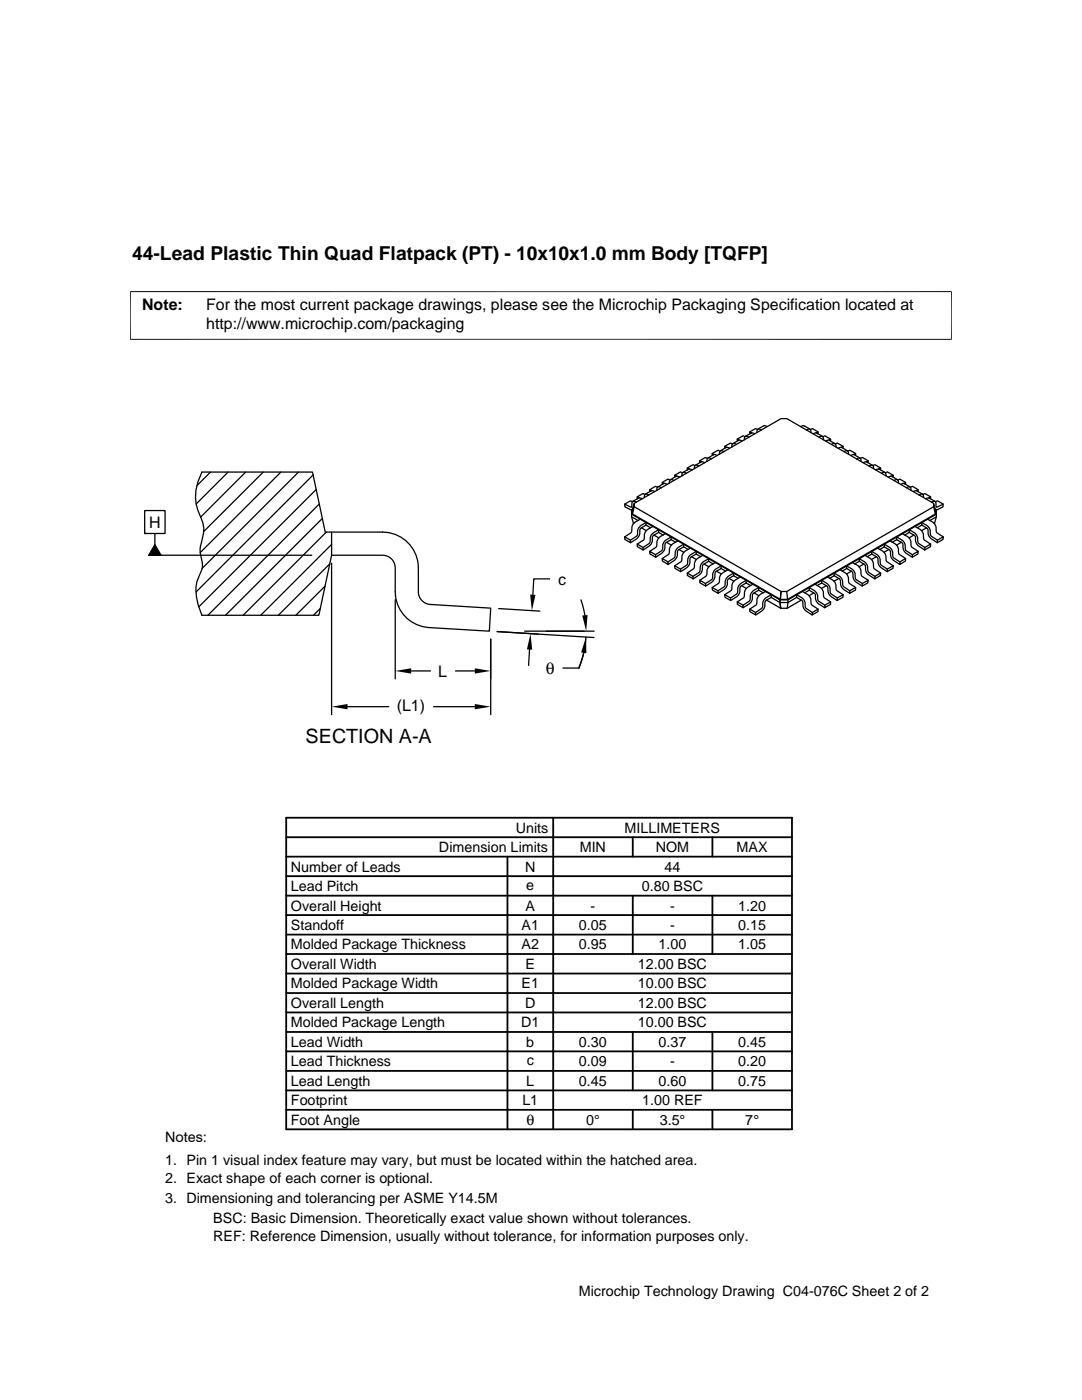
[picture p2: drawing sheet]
<svg xmlns="http://www.w3.org/2000/svg" width="216mm" height="279mm" viewBox="0 0 216 279" stroke-linecap="round" stroke-linejoin="round" font-family="sans-serif">
<g fill="none" stroke="#000" stroke-width=".25">
<path d="M42 94.2l-2.7 2.7M45.5 94.2l-6.4 6.4M49 94.2l-9 9M52.5 94.2l-11.9 11.9M56 94.2l-16.1 16.1M59.6 94.2l-19.3 19.2M62.5 94.8l-23.4 23.4M63.1 97.7l-23.4 23.4M127.5 99.4l-.4-.2 .1 .3M128.1 99.5l-.7-.1-1.1 .7M128.7 98.7l-.4-.2-1.2 .7M129.5 98.8a.52 .52 0 0 0-.9 0v.5"/>
<path d="M130 97.9l-.4-.2 .1 .4M130.6 98.1l-.7-.1-1.1 .6M131.2 97.3l-.4-.3-1.2 .7M132 97.3l-.7-.1-.2 .7M132.5 96.5l-.4-.2 .1 .4M133.1 96.7l-.5-.2-1.3 .7M133.7 95.8l-.4-.2-1.2 .7M134.5 95.9l-.7-.2-.2 .7M135 95l-.4-.2 .1 .4M135.6 95.2l-.7-.1-1.1 .6M136.2 94.4l-.4-.2-1.2 .6M136.9 94.5l-.6-.2-.2 .7"/>
<path d="M137.5 93.6l-.4-.2 .1 .4M138.1 93.8l-.7-.2-1.1 .7M138.7 92.9l-.4-.2-1.2 .7M139.4 93l-.7-.1-.1 .6M140 92.2l-.4-.3 .1 .5M140.6 92.4l-.7-.2-1.2 .7M141.2 91.5l-.4-.2-1.2 .6M141.9 91.6l-.7-.2-.1 .7M142.5 90.7l-.4-.2v.4M143.1 90.9l-.7-.2-1.2 .7M143.7 90l-.4-.1-1.2 .6M144.4 90.1l-.7-.1-.1 .7"/>
<path d="M145 89.3l-.4-.2v.4M145.6 89.5l-.7-.2-1.2 .7M146.2 88.6l-.4-.2-1.2 .7M146.9 88.7l-.4-.2a.54 .54 0 0 0-.5 .7M147.5 87.8l-.4-.2v.4M148.1 88l-.7-.1-1.2 .6M148.7 87.2l-.4-.2-1.2 .6M149.4 87.2a.52 .52 0 0 0-.8 0l-.1 .6M150 86.4l-.4-.2v.4M150.6 86.6l-.7-.2-1.2 .7M151.2 85.7l-.4-.2-1.2 .7M151.9 85.8a.52 .52 0 0 0-.8 0l-.1 .5"/>
<path d="M153.1 85.1l-.7-.1-1.2 .6M159.8 85.1l.7-.1 1.1 .6M160.9 85.8l.5-.2a.53 .53 0 0 1 .4 .7M161.7 85.7l.4-.2 1.1 .7M162.3 86.6l.7-.2 1.1 .7M162.9 86.4l.3-.2v.4M163.4 87.2l.5-.2a.54 .54 0 0 1 .4 .8M164.2 87.2l.4-.2 1.1 .6M164.8 88l.7-.1 1.1 .6M165.4 87.8l.3-.2v.4M165.9 88.7l.5-.2a.54 .54 0 0 1 .4 .7M166.7 88.6l.4-.2 1.1 .7"/>
<path d="M167.3 89.5l.7-.2 1.1 .7M167.9 89.3l.3-.2v.4M168.4 90.1a.51 .51 0 0 1 .6-.1 .51 .51 0 0 1 .3 .4v.3M169.2 90l.4-.1 1.1 .6M169.8 90.9l.6-.2 1.2 .7M170.3 90.7l.4-.2v.4M170.9 91.6a.51 .51 0 0 1 .6-.2 .51 .51 0 0 1 .3 .5v.2M171.7 91.5l.4-.2 1.1 .6M172.3 92.4l.6-.2 1.2 .7M172.8 92.2l.4-.3v.5M173.4 93a.56 .56 0 0 1 .8 0l.1 .5M174.2 92.9l.4-.2 1.1 .7"/>
<path d="M174.8 93.8l.6-.2 1.2 .7M175.3 93.6l.4-.2v.4M175.9 94.5l.7-.2 .2 .7M176.7 94.4l.4-.2 1.1 .6M177.2 95.2l.7-.1 1.2 .6M177.8 95l.4-.2v.4M178.4 95.9l.7-.2 .2 .7M179.2 95.8l.4-.2 1.1 .7M179.7 96.7l.5-.2 1.4 .7M180.3 96.5l.4-.2v.4M180.9 97.3l.7-.1 .2 .7M181.7 97.3l.4-.3 1.1 .7"/>
<path d="M182.2 98.1l.7-.1 1.2 .6M182.8 97.9l.4-.2v.4M183.4 98.8l.5-.2a.53 .53 0 0 1 .4 .7M184.2 98.7l.4-.2 1.1 .7M184.7 99.5l.7-.1 1.2 .7M185.3 99.4l.4-.2v.3M28.9 101.9h4v4.6h-4zM28.9 106.5h.1M29.7 110.8h32.5M30.9 108.7l1.2 2.1h-2.4zM30.9 106.5v2.2M63.7 100.6l-22.2 22.2"/>
<path d="M64.3 103.5l-19.3 19.3M64.9 117l-5.9 5.8M65.1 106.2l-16.6 16.6M65.8 112.5l-10.3 10.3M66.2 112.4v30.2M66.2 106.2v4.6l-2.6 12h-23.3a9.6 9.6 0 0 1-.9-6.9l.4-1a4.5 4.5 0 0 0 .2-4.2v-1.6a9.2 9.2 0 0 0 .5-4.8l-.3-.8a9.5 9.5 0 0 1 .1-9.3h22.1l2.5 12h11.4a7.2 7.2 0 0 1 7.2 7.1v4.8a2.53 2.53 0 0 0 2.4 2.5l12 .8-.3 4.6-12-.8a7.2 7.2 0 0 1-6.7-7.1v-4.8a2.54 2.54 0 0 0-2.6-2.5h-10.1M66.2 108.6l-14.2 14.2M78.9 119.7v15.8M109.7 115.5h-3.2l-.2 3.2M115.9 119.7l.8 3.1M124.7 107.1l1.1 .7v.5l-1.1-.6zM126 103.1l1.3 .8"/>
<path d="M126 102.6v.5l.4 1.4M126.2 100.1l-.4-.2-1.1 .7M126.2 101.6l-.2 .1v.9l29.6 17.1h1.6l29.6-17.1v-.9l-.2-.1M126.6 100.5l-.4 1.2v.9l29.5 17h1.4l29.5-17v-.9l-.3-1.2M126.6 100.5l29.3-17h1.1l29.3 17v.6l-29.3 16.9h-1.1l-.2 1.6 .2-1.6-29.3-16.9zM126.6 101.1l-.4 1.5M127 100.2l-.6-.2a1.25 1.25 0 0 0-.4 1.2l-1.3-.6v.5l1.3 .7M127.1 108.6l1.2 .7v.5l-1.1-.7zM127.8 103.6a2.18 2.18 0 0 0-1.8 2.5l-1.3 1M128 105.3l1 .6M128.9 104.8l.9 .5M128.9 104.8l-1 .6-.2 .5a1.74 1.74 0 0 1-.7 1.6l-1.2 .8"/>
<path d="M128.9 104.8v-.5a2.22 2.22 0 0 0-1.7 2.5l-1.4 1M129.6 110l1.2 .7v.5l-1.1-.7zM130.3 105.1a2.23 2.23 0 0 0-1.8 2.5l-1.4 1M130.5 106.8l1 .6M131.4 106.3l-1 .5-.2 .6a1.56 1.56 0 0 1-.7 1.6l-1.2 .8M131.4 106.3l.9 .5M131.4 106.3v-.6a2.18 2.18 0 0 0-1.7 2.5l-1.4 1.1M132.1 111.5l1.2 .6v.5l-1.1-.6zM132.8 106.5a2.22 2.22 0 0 0-1.8 2.5l-1.4 1M133 108.2l1 .6M133.9 107.7l-1 .6-.2 .5a1.64 1.64 0 0 1-.7 1.6l-1.2 .8M133.9 107.7l.9 .5"/>
<path d="M133.9 107.7v-.5l-1 .6a1.9 1.9 0 0 0-.7 1.9l-1.4 1M134.6 112.9l1.2 .7v.5l-1.1-.7zM135.3 108a2.17 2.17 0 0 0-1.8 2.4l-.2 .3-1.2 .8M135.5 109.7l1 .5M136.4 109.1l-1 .6-.2 .5a1.63 1.63 0 0 1-.7 1.7l-1.2 .7M136.4 109.1l.9 .6M136.4 109.1v-.5a2.24 2.24 0 0 0-1.7 2.5l-1.4 1M137.1 114.4l1.2 .6v.5l-1.1-.6zM137.8 109.4a2.16 2.16 0 0 0-1.8 2.5l-.2 .2-1.2 .8M138 111.1l1 .6M138.9 110.6l-1 .5-.2 .6a1.63 1.63 0 0 1-.7 1.6l-1.2 .8M138.9 110.6l.9 .5"/>
<path d="M138.9 110.6v-.6l-1 .6a1.95 1.95 0 0 0-.7 2l-1.4 1M139.6 115.8l1.2 .7v.5l-1.1-.7zM140.3 110.8a2.2 2.2 0 0 0-1.8 2.5l-1.4 1.1M140.5 112.6l1 .5M141.4 112l-1 .6-.2 .5a1.67 1.67 0 0 1-.7 1.6l-1.2 .8M141.4 112l.9 .5M141.4 112v-.5a2.21 2.21 0 0 0-1.7 2.5l-1.4 1M142.1 117.2l1.2 .7v.5l-1.1-.6zM142.7 112.3a2.18 2.18 0 0 0-1.7 2.5l-1.4 1M143 114l1 .6M143.9 113.5l-1 .5-.2 .5a1.74 1.74 0 0 1-.7 1.7l-1.2 .8M143.9 113.5l.9 .5"/>
<path d="M143.9 113.5v-.6a2.23 2.23 0 0 0-1.7 2.6l-1.4 1M144.6 118.7l1.2 .6v.5l-1.1-.6zM145.2 113.7l-.9 .6a1.9 1.9 0 0 0-.8 1.9l-1.4 1M145.5 115.4l1 .6M146.4 114.9l-1 .6-.3 .5a1.63 1.63 0 0 1-.6 1.6l-1.2 .8M146.4 114.9l.9 .5M146.4 114.9v-.5a2.22 2.22 0 0 0-1.7 2.5l-1.4 1M147.7 115.1l-1 .6a1.95 1.95 0 0 0-.7 2l-1.4 1M148 116.9l.9 .5M148.9 116.4l-1 .5-.3 .6a1.63 1.63 0 0 1-.6 1.6l-1.2 .7M148.9 116.4l.9 .5M148.9 116.4v-.6a2.16 2.16 0 0 0-1.7 2.5l-.2 .3-1.2 .7"/>
<path d="M150.2 116.6l-1 .6a2.01 2.01 0 0 0-.7 1.9l-1.4 1M150.5 118.3l.9 .6M151.4 117.8l-1 .6-.3 .5a1.56 1.56 0 0 1-.6 1.6l-1.2 .8M151.4 117.8l.9 .5M151.4 117.8v-.5a2.16 2.16 0 0 0-1.7 2.4l-.2 .3-1.2 .8M152.7 118a2.21 2.21 0 0 0-1.7 2.6l-1.4 1M153 119.8l2.8 1.6M153.9 119.2l-1 .6-.3 .6a1.58 1.58 0 0 1-.6 1.6l-1.2 .7M153.9 119.2l1.7 1M153.9 119.2v-.5a2.19 2.19 0 0 0-1.8 2.5l-1.3 1M155.6 119.7v.5M157 118l.1 1.6"/>
<path d="M157.2 119.7l-.1 1.7M159 119.2l-1.8 1h-1.6M159 119.2v-.5a2.23 2.23 0 0 1 1.7 2.5l1.4 1M159 119.2l1 .6 .2 .5a1.69 1.69 0 0 0 .7 1.7l1.2 .7M159.9 119.8l-2.8 1.6h-1.3M160.1 118a2.16 2.16 0 0 1 1.8 2.5l.2 .3 1.1 .8M161.5 117.8v-.5a2.23 2.23 0 0 1 1.7 2.5l1.4 1M161.5 117.8l-.9 .5M161.5 117.8l1 .6 .2 .5a1.69 1.69 0 0 0 .7 1.6l1.1 .8M162.4 118.3l-1 .6M162.6 116.6a2.19 2.19 0 0 1 1.8 2.5l1.3 1M164 116.4v-.6a2.19 2.19 0 0 1 1.7 2.5l1.4 1"/>
<path d="M164 116.4l-1 .5M164 116.4l1 .5 .2 .5a1.72 1.72 0 0 0 .7 1.7l1.1 .7M164.9 116.9l-1 .5M165.1 115.1a2.23 2.23 0 0 1 1.8 2.6l1.3 1M166.5 114.9v-.5a2.19 2.19 0 0 1 1.7 2.5l1.4 1M166.5 114.9l-1 .5M166.5 114.9l.9 .6 .3 .5a1.62 1.62 0 0 0 .7 1.6l1.1 .8M167.1 119.3l1.1-.6v.5l-1.2 .6zM167.4 115.4l-1 .6M167.6 113.7a2.23 2.23 0 0 1 1.8 2.5l1.3 1M169 113.5v-.6a2.17 2.17 0 0 1 1.7 2.5l.2 .3 1.2 .8M169 113.5l-1 .5"/>
<path d="M169 113.5l.9 .5 .3 .6a1.66 1.66 0 0 0 .7 1.6l1.1 .8M169.6 117.9l1.1-.7v.6l-1.2 .6zM169.9 114l-1 .6M170.1 112.3a2.2 2.2 0 0 1 1.7 2.5l1.4 1M171.4 112l.1-.5a2.16 2.16 0 0 1 1.7 2.5l.2 .3 1.2 .7M171.4 112l-.9 .5M171.4 112l1 .6 .3 .6a1.56 1.56 0 0 0 .7 1.5l1.1 .8M172.1 116.5l1.1-.7v.5l-1.2 .7zM172.4 112.6l-1 .5M172.6 110.8a2.24 2.24 0 0 1 1.7 2.6l1.4 1M173.9 110.6v-.6a2.23 2.23 0 0 1 1.8 2.6l1.4 1M173.9 110.6l-.9 .5"/>
<path d="M173.9 110.6l1 .5 .3 .6a1.56 1.56 0 0 0 .6 1.6l1.2 .8M174.6 115l1.1-.6v.5l-1.2 .6zM174.9 111.1l-1 .6M175.1 109.4a2.23 2.23 0 0 1 1.7 2.5l1.4 1M176.4 109.1v-.5a2.23 2.23 0 0 1 1.8 2.5l1.4 1M176.4 109.1l-.9 .6M176.4 109.1l1 .6 .3 .6a1.56 1.56 0 0 0 .6 1.6l1.2 .7M177.1 113.6l1.1-.7v.5l-1.2 .7zM177.4 109.7l-1 .5M177.6 108a2.19 2.19 0 0 1 1.7 2.5l1.4 1M178.9 107.7v-.5a2.23 2.23 0 0 1 1.8 2.5l1.4 1M178.9 107.7l-.9 .5"/>
<path d="M178.9 107.7l1 .6 .3 .3a1.92 1.92 0 0 0 .6 1.8l1.2 .8M179.6 112.1l1.1-.6v.5l-1.2 .6zM179.9 108.2l-1 .6M180.1 106.5a2.19 2.19 0 0 1 1.7 2.5l1.4 1M181.4 106.3v-.6a2.23 2.23 0 0 1 1.8 2.6l1.4 1M181.4 106.3l-.9 .5M181.4 106.3l1 .5 .3 .3a1.92 1.92 0 0 0 .6 1.9l1.2 .8M182.1 110.7l1.1-.7v.5l-1.2 .7zM182.4 106.8l-1 .6M182.6 105.1a2.22 2.22 0 0 1 1.7 2.5l1.4 1M183.9 104.8v-.5a2.19 2.19 0 0 1 1.8 2.5l1.3 1M183.9 104.8l-.9 .5"/>
<path d="M183.9 104.8l1 .6 .3 .5a1.66 1.66 0 0 0 .6 1.6l1.2 .8M184.6 109.3l1.1-.7v.5l-1.2 .7zM184.9 105.3l-1 .6M185.1 103.6a2.2 2.2 0 0 1 1.7 2.5l1.4 1M185.9 100.2l.6-.2a1.22 1.22 0 0 1 .3 1.2l1.4-.6v.5l-1.4 .7M186.3 101.1l.3 1.5M186.7 100.1l.3-.2 1.2 .7M186.8 103.1l-1.3 .8M186.8 102.6v.5l-.4 1.4M187 107.8l1.2-.7v.6l-1.2 .6zM63.9 121.4l-1.4 1.4M82 133.9h3.9"/>
<path d="M90.9 133.9h3.8M97.9 127.6v15M99.2 126l19.3 1.2M99.5 121.5l8.2 .5M104.7 126h13.9M105.7 129.6l-.2 3.2M116.5 130.3l-1 3M116.9 127.1a19.1 19.1 0 0 1-1.4 6.2h-3.2M147.1 120.1l1.2 .7v.5l-1.1-.7zM149.6 121.6l1.2 .6v.5l-1.2-.6zM155.6 120.2l.2 1.2M162.1 122.2l1.1-.6v.5l-1.1 .6z"/>
<path d="M164.6 120.8l1.1-.7v.5l-1.2 .7zM69.3 141h8.3M86.5 141h8.2"/>
</g>
<path d="M26 58.1v9.7M189.8 58.1v9.7M189.9 58.2h-163.9M26 67.7h163.9" fill="none" stroke="#000" stroke-width=".2"/>
<path d="M30.9 108.7l1.2 2.1h-2.4zM105.8 118.7h1l-.7 3.2zM78.9 133.9l3.1-.5v1zM94.7 133.4l3.2 .5-3.2 .5zM105.9 126.5l.3 3.2-1.1-.1zM116.9 127.1l.1 3.3-1-.2zM116.2 122.8l1-.1-.2 3.3zM66.2 141l3.1-.5v1.1zM94.7 140.5l3.2 .5-3.2 .6z" fill="#000"/>
<g fill="none" stroke="#000" stroke-width=".36">
<path d="M57.1 178.8h100.9M57.1 174.9h100.9M57.1 171h100.9M57.1 167.1h100.9M57.1 163.2h100.9v62.2h-100.9zM101.3 171v54.4M110.4 163.2v62.2M126.3 167.1v3.9M126.3 178.8v11.6M142.2 167.1v3.9M142.2 178.8v11.6M57.1 182.6h100.9"/>
<path d="M57.1 194.3h100.9M57.1 190.4h100.9M57.1 186.5h100.9M57.1 198.2h100.9M57.1 209.8h100.9M57.1 202.1h100.9M57.1 213.7h100.9M57.1 217.6h100.9M57.1 206h100.9M126.3 206v11.6M142.2 206v11.6M57.1 221.5h100.9"/>
<path d="M126.3 221.5v3.9M142.2 221.5v3.9"/>
</g>
<text font-size="3.9" x="61" y="148.2">SECTION A-A</text>
<text font-size="3.8" x="26.4" y="52">44-Lead Plastic Thin Quad Flatpack (PT) - 10x10x1.0 mm Body [TQFP]</text>
<text font-size="3.4" x="108.9" y="134.5">θ</text>
<g font-size="3.2">
<text x="28.4" y="62">Note:</text>
<text x="41.1" y="62">For the most current package drawings, please see the Microchip Packaging Specification located at</text>
<text x="41.1" y="65.6">http://www.microchip.com/packaging</text>
<text x="29.8" y="105.3">H</text>
<text x="111.4" y="116.6">c</text>
<text x="87.4" y="135">L</text>
<text x="79.2" y="141.9">(L1)</text>
</g>
<text font-size="3" x="105" y="224.5">θ</text>
<g font-size="2.9">
<text x="102.9" y="166.2">Units</text>
<text x="124.6" y="166.2">MILLIMETERS</text>
<text x="58" y="173.9">Number of Leads</text>
<text x="87.6" y="170.1">Dimension Limits</text>
<text x="104.8" y="173.9">N</text>
<text x="115.7" y="170.1">MIN</text>
<text x="130.9" y="170.1">NOM</text>
<text x="132.6" y="173.9">44</text>
<text x="147" y="170.1">MAX</text>
<text x="58" y="177.8">Lead Pitch</text>
<text x="105" y="177.5">e</text>
<text x="128.1" y="177.8">0.80 BSC</text>
<text x="58" y="181.7">Overall Height</text>
<text x="58" y="185.6">Standoff</text>
<text x="104.1" y="185.6">A1</text>
<text x="104.9" y="181.7">A</text>
<text x="115.5" y="185.6">0.05</text>
<text x="117.8" y="181.7">-</text>
<text x="133.7" y="181.7">-</text>
<text x="133.7" y="185.6">-</text>
<text x="147.3" y="181.7">1.20</text>
<text x="147.3" y="185.6">0.15</text>
<text x="58" y="189.5">Molded Package Thickness</text>
<text x="104.1" y="189.5">A2</text>
<text x="115.5" y="189.5">0.95</text>
<text x="131.4" y="189.5">1.00</text>
<text x="147.3" y="189.5">1.05</text>
<text x="58" y="193.4">Overall Width</text>
<text x="58" y="197.3">Molded Package Width</text>
<text x="104.1" y="197.3">E1</text>
<text x="104.9" y="193.4">E</text>
<text x="127.3" y="197.3">10.00 BSC</text>
<text x="127.3" y="193.4">12.00 BSC</text>
<text x="58" y="201.1">Overall Length</text>
<text x="104.8" y="201.1">D</text>
<text x="127.3" y="201.1">12.00 BSC</text>
<text x="58" y="208.9">Lead Width</text>
<text x="58" y="205">Molded Package Length</text>
<text x="104" y="205">D1</text>
<text x="105" y="208.9">b</text>
<text x="115.5" y="208.9">0.30</text>
<text x="127.3" y="205">10.00 BSC</text>
<text x="131.4" y="208.9">0.37</text>
<text x="147.3" y="208.9">0.45</text>
<text x="58" y="212.8">Lead Thickness</text>
<text x="105.1" y="212.5">c</text>
<text x="115.5" y="212.8">0.09</text>
<text x="133.7" y="212.8">-</text>
<text x="147.3" y="212.8">0.20</text>
<text x="58" y="216.7">Lead Length</text>
<text x="58" y="220.6">Footprint</text>
<text x="104.2" y="220.6">L1</text>
<text x="105" y="216.7">L</text>
<text x="115.5" y="216.7">0.45</text>
<text x="128.1" y="220.6">1.00 REF</text>
<text x="131.4" y="216.7">0.60</text>
<text x="147.3" y="216.7">0.75</text>
<text x="33" y="227.8">Notes:</text>
<text x="58" y="224.5">Foot Angle</text>
<text x="116.9" y="224.5">0°</text>
<text x="131.6" y="224.5">3.5°</text>
<text x="148.7" y="224.5">7°</text>
<text x="33" y="232.4">1. Pin 1 visual index feature may vary, but must be located within the hatched area.</text>
<text x="32.9" y="236">2. Exact shape of each corner is optional.</text>
<text x="32.9" y="240">3. Dimensioning and tolerancing per ASME Y14.5M</text>
<text x="42.5" y="244">BSC: Basic Dimension. Theoretically exact value shown without tolerances.</text>
<text x="42.5" y="247.8">REF: Reference Dimension, usually without tolerance, for information purposes only.</text>
<text x="115.5" y="258.7">Microchip Technology Drawing C04-076C Sheet 2 of 2</text>
</g>
</svg>
